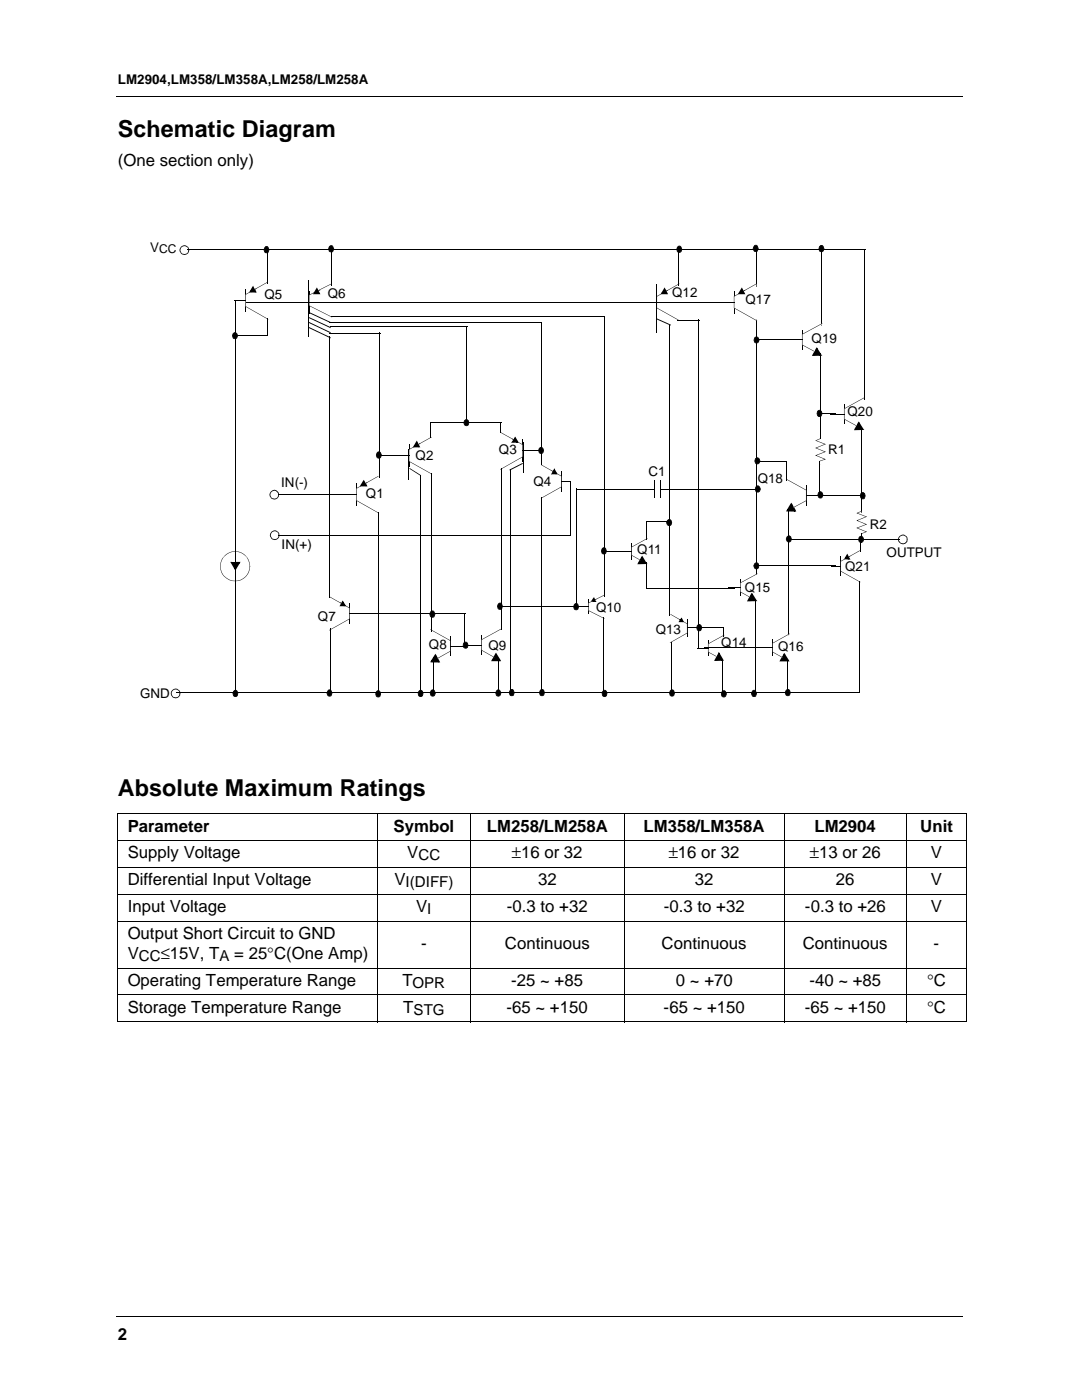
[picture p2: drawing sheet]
<svg xmlns="http://www.w3.org/2000/svg" width="216mm" height="279mm" viewBox="0 0 216 279" stroke-linecap="round" stroke-linejoin="round" font-family="sans-serif">
<path d="M192.1 19.3l.1 .1zM192.1 262.7l.1 .1z" fill="#000"/>
<path d="M23.1 19.3h169M23.1 262.8h169" fill="none" stroke="#000" stroke-width=".2"/>
<path d="M11.4 51.3h8.4v168.9h-8.4z" fill="#fff"/>
<g fill="none" stroke="#000" stroke-width=".2">
<path d="M131.1 58.1v4.4M23.4 162.3h169.6M23.4 167.7h169.6M23.4 173.1h169.6M23.4 178.4h169.6M23.5 162.4v41.4M75.3 162.3v41.7M93.9 162.3v41.7M124.5 162.3v41.7M156.5 162.3v41.7M180.8 162.3v41.7M192.9 162.4v41.4"/>
<path d="M23.4 183.8h169.6M23.4 193.2h169.6M23.4 198.5h169.6M23.4 203.9h169.6"/>
</g>
<path d="M131.1 59.1l4.4-2.5 .1 7.4-4.5-2.5z" fill-rule="evenodd" fill="#fff"/>
<path d="M131 59.1l.1 2.4zM132.5 57.8l.3-.1 .2 .3-.3 .2zM132.6 57.4l.2 .4-.5 .8-.3-.2h1.1v.3l-.4-.5 .3-.2 .3 .7h-1.5zM132.9 58l.1 .1zM133 58h.3zM133.2 57.9l.1 .1zM135.4 50l.2 .1zM135.5 56.6l.1 .1zM131 59.1l4.5-2.5zM131.1 61.4l4.5 2.7zM157.7 100.8l.4-.2 .4 .6-.4 .2zM157.9 100.3l.1 .5-.7 1.2-.3-.2h1.6v.3l-.5-.7 .4-.2 .4 .9h-2.1z" fill="#000"/>
<path d="M135.5 50.1v6.9M128.9 60.3h2.2M160.9 96.9v3.9" fill="none" stroke="#000" stroke-width=".2"/>
<g fill="#000">
<path d="M132.6 57.7l.5 .8h-.9z" fill-rule="evenodd"/>
<path d="M157.9 100.7l.7 1.2h-1.4z" fill-rule="evenodd"/>
</g>
<path d="M156.9 95.6l4 2.2v2.1l-2.5 1.3z" fill-rule="evenodd" fill="#fff"/>
<path d="M156.9 95.6l4 2.3zM160.9 98.8l1.9 .1zM162.8 98.8l.8 .1zM158.4 101.2l.1 .1zM158.4 101.2l2.5-1.3z" fill="#000"/>
<path d="M160.9 97.8v2.1" fill="none" stroke="#000" stroke-width=".2"/>
<circle cx="46.9" cy="113" r="2.95" fill="#fff"/>
<path d="M44.8 110.9a2.91 2.91 0 0 1 3.3-.7 2.91 2.91 0 0 1 1.7 2.8l-.4-1.6a2.99 2.99 0 0 0-3.1-1.2h.1a2.97 2.97 0 0 0-2.3 2.2 3 3 0 0 0 .8 2.7l1.4 .8a2.92 2.92 0 0 0 2.7-.8h-.1a3.7 3.7 0 0 0 1-2.1 2.99 2.99 0 0 1-4.1 2.8 2.99 2.99 0 0 1-1-4.9z" fill="#000"/>
<path d="M162.8 87.9l1.8 .7-1.8 .8 1.8 .8-1.8 .7 1.8 .8-.9 .3v-4.5z" fill-rule="evenodd" fill="#fff"/>
<path d="M37.4 49.7l.1 .2zM162.8 87.9l.9-.3zM163.6 92l.1 .8zM163.6 86.7l.1 .8zM163.6 91.9l.1 .1zM162.7 89.4l2.1-.8-2 .8 2 .8-2 .7 2 .8-1.1 .3 1-.4-2.1-.7 2.1-.8zM163.7 87.5v.1zM163.6 92.7l.1 .1zM163.6 87.5h.1zM163.6 86.7l.1 .1zM162.7 87.9l2 .7z" fill="#000"/>
<path d="M37.5 49.8h135.3M71.1 96.5v4.4M127.3 97.7h3.4M130.7 96v3.4M131.8 97.7h3.4M131.8 96v3.4" fill="none" stroke="#000" stroke-width=".2"/>
<path d="M71.1 97.5l4.4-2.5 .1 7.4-4.5-2.5z" fill-rule="evenodd" fill="#fff"/>
<path d="M71 97.5l.1 2.4zM71.1 99.8l4.5 2.6zM72.5 96.2l.2-.2 .3 .4-.3 .2zM72.6 95.8l.1 .4-.4 .8-.3-.2 1.1-.1v.4l-.4-.5 .3-.2 .3 .7h-1.5zM72.9 96.4l.1 .1zM73 96.4h.3zM73.2 96.3l.1 .1zM75.5 95l.1 .1zM71 97.5l4.5-2.5z" fill="#000"/>
<path d="M68.9 98.7h2.2M69.8 120.5v3.9" fill="none" stroke="#000" stroke-width=".2"/>
<path d="M72.6 96.1l.5 .8h-1z" fill-rule="evenodd" fill="#000"/>
<path d="M65.8 119.1l4 2.3v2.1l-4.1 2.3z" fill-rule="evenodd" fill="#fff"/>
<path d="M65.8 119.1l4 2.3zM65.7 125.7v.1zM68.1 120.4l.2 .2-.1 .3-.3-.2zM68.4 119.8l.7 1.2h-1.4l.3-.3h.8v.3l-.2-.1-.4-.6 .3-.2-.2 .5-.2-.2zM67.9 120.2l.2 .2zM69.8 122.4l2 .1zM65.7 125.7l4.1-2.3z" fill="#000"/>
<path d="M48.9 57.8v4.4M69.8 121.4v2.1" fill="none" stroke="#000" stroke-width=".2"/>
<path d="M68.4 120.1l.4 .7h-.8z" fill-rule="evenodd" fill="#000"/>
<path d="M48.9 58.8l4.5-2.5 .1 7.4-4.6-2.6z" fill-rule="evenodd" fill="#fff"/>
<path d="M48.9 58.8v2.4zM50.4 57.5l.2-.2 .2 .4-.2 .2zM50.5 57l.1 .5-.4 .8-.3-.2 1.1-.1v.4l-.4-.5 .2-.2 .4 .7h-1.5zM50.8 57.7l.1 .1zM50.9 57.7h.2zM51.1 57.6l.1 .1zM53.3 49.7l.1 .1zM53.4 56.3h.1zM48.9 58.8l4.5-2.5zM49 61.1l4.5 2.7z" fill="#000"/>
<path d="M46.7 60h2.2M53.3 49.8v6.8M61.7 58.1v4.4" fill="none" stroke="#000" stroke-width=".2"/>
<path d="M50.5 57.4l.5 .8h-1z" fill-rule="evenodd" fill="#000"/>
<path d="M61.7 58.9l4.4-2.3 .1 6.7-4.5-2.3z" fill-rule="evenodd" fill="#fff"/>
<g fill="#000">
<path d="M61.6 58.9l.1 2.1zM63.1 57.8l.3-.1 .2 .3-.3 .2zM63.2 57.4l.2 .4-.5 .8-.3-.2h1.1v.3l-.4-.5 .3-.2 .3 .7h-1.5zM63.6 58l.1 .1zM63.6 58h.3zM63.8 57.9l.1 .1zM66 50l.2 .1zM66.1 56.6l.1 .1zM61.6 58.9l4.6-2.2zM150.8 50l.2 .1zM163.9 50l.1 .1zM172.5 49.7l.2 .1z"/>
<path d="M49.2 60.3l.1 .2zM61.7 61l4.5 2.3zM151 63.8l.1 .1zM158.6 67.7l.1 .2zM127.6 111.7l.4 .2-.4 .6-.3-.1zM128.1 110.9l1.1 1.7h-2l.3-.3 1.4-.1v.4l-.2-.1-.7-1.2 .3-.2v.2l-.3 .6-.4-.2z"/>
</g>
<path d="M66.1 50.1v6.9M150.9 50.1v7.1M164 50.1v14.8M172.6 49.8v30M49.3 60.4h96.8M59.5 60.3h2.2M151 67.8h7.6M151 63.9v50.9M126 108.5v3" fill="none" stroke="#000" stroke-width=".2"/>
<g fill="#000">
<path d="M63.2 57.7l.5 .8h-.9z" fill-rule="evenodd"/>
<path d="M128.1 111.2l.8 1.2h-1.4z" fill-rule="evenodd"/>
</g>
<path d="M126 109.2l3.2-1.8-1.6 4.3-1.6-.9z" fill-rule="evenodd" fill="#fff"/>
<path d="M170.9 85l.3 .1-.3 .7-.4-.2zM171.4 84.1l1.1 1.7-2.1 .1 .3-.4h1.4v.3h-.1l-.8-1.3 .3-.2-.3 .8-.3-.1zM123.8 110l.7 .1zM124.5 110l1.5 .1zM126 109.1v1.7zM126 109.1l3.2-1.7zM126 110.8l1.6 1zM129.2 107.4v.1z" fill="#000"/>
<path d="M168.4 80.7v3.8" fill="none" stroke="#000" stroke-width=".2"/>
<path d="M171.4 84.4l.7 1.2-1.4 .1z" fill-rule="evenodd" fill="#000"/>
<path d="M168.4 81.6l4-2.2-1.5 5.6-2.5-1.3z" fill-rule="evenodd" fill="#fff"/>
<path d="M162.5 70.1l.3 .2-.3 .7-.4-.2zM163 69.3l1.1 1.7h-2.1l.3-.3h1.4v.3h-.1l-.8-1.3 .3-.2-.3 .8-.3-.2zM172.4 79.3l.1 .1zM165.7 82.6l.8 .1zM166.5 82.6l1.9 .1zM168.4 81.6l.1 2.1zM168.4 81.5l4-2.2zM168.4 83.7l2.5 1.3z" fill="#000"/>
<path d="M160.1 65.9v3.8" fill="none" stroke="#000" stroke-width=".2"/>
<path d="M163 69.6l.7 1.2-1.4 .1z" fill-rule="evenodd" fill="#000"/>
<path d="M160.1 66.7l3.9-2.1-1.5 5.5-2.4-1.3z" fill-rule="evenodd" fill="#fff"/>
<path d="M157.4 67.8l.8 .1zM158.1 67.8l2 .1zM160 66.7l.1 2.1zM160.1 66.7l3.9-2.2zM160 68.8l2.5 1.4zM163.6 70.6l.2 .1zM164 64.5l.1 .1zM166.7 82.5l.1 .1zM171.9 85.6l.2 .1z" fill="#000"/>
<path d="M163.7 70.7v16.4M163.6 82.5h3.1M172 85.7v16.7" fill="none" stroke="#000" stroke-width=".2"/>
<path d="M171 102.4l1.8 .7-1.8 .8 1.8 .7-1.8 .8 1.8 .7-.9 .4v-4.5z" fill-rule="evenodd" fill="#fff"/>
<g fill="#000">
<path d="M61.6 56h.1zM130.9 56.8l.2 .1zM46.9 60l.2 .1zM61.6 62.2v.2zM61.7 62.3l4.3 2-.1 .1-4.3-2zM61.6 63.2v.3zM61.7 63.3l4.3 2-.1 .1-4.3-1.9zM61.6 64.2v.2zM61.7 64.3l4.3 2-.1 .2-4.3-2.1zM61.6 65.2v.2zM61.7 65.3l4.3 2-.1 .2-4.3-2.1zM65.6 67.1l.1 .1z"/>
<path d="M65.7 64.3v.2zM65.7 66.4v.1zM65.9 65.2l.1 .1zM66 64.3v.2zM66 65.3v.2zM66 66.3v.2zM66 67.3v.2zM66 63.2l.1 .1zM171 102.4l.9-.3zM171.8 106.5l.1 .7zM171.8 101.3l.1 .7zM171.8 106.5l.1 .1z"/>
<path d="M170.9 103.9l2.1-.8-2 .7 2 .8-2 .8 2 .7-1.1 .5 1-.5-2-.7 2-.8zM171.9 102l.1 .1zM171.8 107.2l.1 .1zM171.8 106.4l.1 .1zM171.8 102l.1 .1zM171.8 101.2l.1 .1zM170.9 102.4l2 .7zM86.8 130.9l.2-.2 .4 .6-.3 .2zM86.9 130.5l.1 .4-.7 1.2-.3-.2h1.6v.3l-.5-.7 .3-.2 .4 .9h-1.9z"/>
</g>
<path d="M61.6 56v11.2M131 56.9v9.6M47 60.1v78.2M47 67h6.4M53.4 63.6v3.5M65.7 67.2v52.1M65.7 64.4h42.3M65.7 66.5h10.3M66 65.2h27.3M66.1 63.2h54.6M89.8 127v3.9" fill="none" stroke="#000" stroke-width=".2"/>
<path d="M86.9 130.8l.7 1.2h-1.5z" fill-rule="evenodd" fill="#000"/>
<path d="M85.9 125.6l3.9 2.2v2.2l-2.4 1.3z" fill-rule="evenodd" fill="#fff"/>
<path d="M75.7 66.3l.2 .1zM93 65.3l.1 .1zM87.4 131.3l.1 .1zM87.4 131.3l2.5-1.3zM85.9 125.6l3.9 2.3zM89.8 128.9l2 .1zM91.7 128.9l.8 .1z" fill="#000"/>
<path d="M75.8 66.4v29M93 65.4v19M104.3 87.8v4.4M89.8 127.8v2.2" fill="none" stroke="#000" stroke-width=".2"/>
<path d="M99.9 86.3l4.4 2.5v2.3l-4.5 2.6z" fill-rule="evenodd" fill="#fff"/>
<path d="M99.8 93.6l.1 .1zM99.9 86.3l4.5 2.5zM102.4 87.7l.3 .2-.3 .4-.2-.2zM102.2 87.5l.2 .3zM102.8 87.1l.7 1.2-1.5 .1 .3-.4h1v.3h-.2l-.5-.8 .3-.2-.2 .6-.3-.2zM99.8 93.6l4.5-2.5z" fill="#000"/>
<path d="M81.6 88.7v4.4M104.3 88.8v2.4M104.3 90h2.3" fill="none" stroke="#000" stroke-width=".2"/>
<path d="M102.8 87.4l.5 .8h-1z" fill-rule="evenodd" fill="#000"/>
<path d="M81.6 89.7l4.5-2.5v7.4l-4.5-2.5z" fill-rule="evenodd" fill="#fff"/>
<path d="M81.6 89.7v2.4zM81.7 92l4.4 2.7zM83.1 88.4l.2-.2 .2 .4-.2 .2zM83.2 87.9l.1 .5-.5 .8-.3-.2 1.1-.1v.4l-.3-.5 .2-.2 .4 .7h-1.5zM83.5 88.6l.1 .1zM83.6 88.6h.2zM83.8 88.5l.1 .1zM86.1 87.2v.1zM81.6 89.7l4.5-2.5z" fill="#000"/>
<path d="M79.4 90.9h2.2M167.8 111.2v3.7" fill="none" stroke="#000" stroke-width=".2"/>
<path d="M83.2 88.3l.4 .8h-.9z" fill-rule="evenodd" fill="#000"/>
<path d="M167.8 112l3.7-2.1 .1 6.3-3.8-2.2z" fill-rule="evenodd" fill="#fff"/>
<g fill="#000">
<path d="M69.6 98.5l.1 .2zM163.5 92.7l.2 .1zM75.4 102.3l.1 .1zM149.5 119.1l.4 .2-.4 .6-.3-.1zM150 118.3l1.1 1.7h-2l.3-.3 1.4-.1v.4l-.2-.1-.7-1.2 .3-.2-.3 .8-.4-.2zM157.2 101.7l.2 .1zM165.9 113l1.9 .1zM167.7 112l.1 2zM167.8 114l3.8 2.2zM169 111l.2-.2 .2 .3-.3 .2zM169.1 110.5l.1 .5-.3 .5-.3-.2h.8v.4l-.3-.4 .3-.2 .3 .6-1.3-.1zM169.4 111l.1 .1z"/>
<path d="M169.4 111h.2zM169.6 111h.1zM171.4 116l.2 .1zM171.5 109.9h.1zM167.7 112l3.8-2.1zM171.6 107.3l.1 .1z"/>
</g>
<g fill="#000">
<path d="M150 118.6l.8 1.2h-1.4z" fill-rule="evenodd"/>
<path d="M169.1 110.9l.3 .6h-.7z" fill-rule="evenodd"/>
</g>
<path d="M55.5 98.6h14.1M151 92h5.9M156.9 91.9v4M163.6 92.8v6.3M163.7 98.8h8.4M75.4 102.4v36.2M147.7 115.6v3.3M157.3 101.8v25M171.5 116.1v22.2M171.7 107.4v2.6" fill="none" stroke="#000" stroke-width=".2"/>
<path d="M147.7 116.3l3.4-1.8-1.6 4.6-1.8-1z" fill-rule="evenodd" fill="#fff"/>
<path d="M145.4 117.2l.7 .1zM146 117.2l1.7 .1zM147.7 116.3v1.8zM147.7 116.3l3.4-1.8zM147.7 118.1l1.8 1.1zM151.1 114.5l.1 .1zM156 131.1l.3 .2-.3 .6-.3-.2zM156.5 130.3l1 1.7h-2l.3-.3h1.5v.3h-.2l-.8-1.3 .3-.2-.3 .8-.3-.2z" fill="#000"/>
<path d="M154.2 127.6v3.3" fill="none" stroke="#000" stroke-width=".2"/>
<path d="M156.5 130.6l.8 1.2h-1.5z" fill-rule="evenodd" fill="#000"/>
<path d="M154.2 128.4l3.3-1.9-1.5 4.6-1.8-1z" fill-rule="evenodd" fill="#fff"/>
<path d="M107.9 64.3h.2zM150.6 119.6l.1 .1zM157.3 107.5l.1 .2zM166.8 112.8v.2zM151.8 129.2l.8 .1zM152.5 129.2l1.7 .1zM154.1 128.4l.1 1.7zM154.2 128.3l3.3-1.9zM154.1 130.1l1.9 1.1zM157.5 126.4l.1 .1z" fill="#000"/>
<path d="M108 64.3v28.5M112 94.1v4M150.7 119.7v18.6M150.9 112.9h15.9M157.4 107.6h22.2" fill="none" stroke="#000" stroke-width=".2"/>
<path d="M108 92.8l4 2.2v2.2l-4.1 2.2z" fill-rule="evenodd" fill="#fff"/>
<g fill="#000">
<path d="M81.5 89.6l.2 .1zM81.7 93.4v.2zM81.8 93.4l2.2 1.4-.1 .2-2.2-1.4zM83.9 94.8l.2 .1zM84 94.8l-.1 .2zM86 94.4l.1 .1zM99.9 93.5l.2 .1zM101.6 93.7l.2 .2zM101.8 93.6l.2 .1zM104.2 92.4l.2 .1zM101.7 93.7l2.5-1.3 .1 .2-2.5 1.3zM104.4 88.3l.1 .1z"/>
<path d="M107.9 99.4l.1 .1zM108.1 92.8l4 2.2zM110.3 94.1l.3 .1-.2 .4-.3-.2zM110.1 93.9l.2 .2zM110.6 93.4l.7 1.3h-1.4l.3-.4h.8v.4l-.2-.1-.4-.7 .3-.2-.1 .5-.3-.1zM112 96.1h2zM107.9 99.4l4.1-2.3z"/>
</g>
<path d="M81.6 89.7v6.1M84 94.9v43.5M86.1 94.5v31.6M100 93.6v32.1M101.9 93.7v44.9M104.4 88.4v5.8M112 95v2.2M117.4 119.7v2.8" fill="none" stroke="#000" stroke-width=".2"/>
<path d="M110.6 93.8l.4 .7h-.8z" fill-rule="evenodd" fill="#000"/>
<path d="M117.4 120.4l3.1-1.6 .1 4.6-3.2-1.6z" fill-rule="evenodd" fill="#fff"/>
<path d="M118.3 119.6l.4-.1v.2l-.3 .1zM118.5 119.2l.2 .3-.3 .5-.3-.2h.6v.3l-.3-.3 .3-.2 .3 .5-1.1-.1zM118.7 119.6l.1 .1zM118.7 119.6h.3zM118.9 119.5l.1 .1zM120.5 118.7l.1 .1zM117.3 120.4l3.3-1.6zM98.5 131.1l.3 .2-.3 .6-.4-.2zM99 130.3l1 1.7h-2l.3-.4h1.4v.4l-.1-.1-.8-1.2 .3-.2-.3 .8-.3-.2zM115.8 121l1.6 .1zM117.3 120.4l.1 1.5zM117.4 121.8l3.2 1.7z" fill="#000"/>
<g fill="#000">
<path d="M118.5 119.5l.2 .5-.5-.1z" fill-rule="evenodd"/>
<path d="M99 130.6l.7 1.2h-1.4z" fill-rule="evenodd"/>
</g>
<path d="M96.1 126.8v3.8" fill="none" stroke="#000" stroke-width=".2"/>
<path d="M96.1 127.7l3.9-2.2-1.5 5.6-2.4-1.3z" fill-rule="evenodd" fill="#fff"/>
<g fill="#000">
<path d="M120.5 63.2l.1 .1zM131 63.5v.2zM131.1 63.5l2.7 1.3-.1 .1-2.7-1.2zM133.4 64.9l.2 .1zM133.8 64.8v.2zM135.2 63.8l.1 .2zM80.7 90.9l.1 .2zM105 89.9l.1 .1zM114.9 97.5l.1 .1zM128.1 97.6v.2zM134.9 97.6l.1 .2zM55.5 106.8v.1z"/>
<path d="M93.3 128.7l.8 .1zM94.1 128.7l2 .1zM96.1 127.6v2.2zM96.1 127.6l3.9-2.1zM96 129.8l2.5 1.3zM100 125.5l.1 .1zM120.4 123.2l.1 .1zM143 131l.3 .2-.3 .6-.4-.1zM143.4 130.1l1 1.8h-1.9l.3-.3 1.4-.1v.4l-.2-.1-.7-1.2 .3-.2-.3 .8-.3-.2z"/>
</g>
<path d="M120.6 63.3v55.7M133.5 65v39.6M135.3 63.9h4.2M75.6 91h5.1M105.1 90h3.1M113.9 96.1v10.8M114.9 97.7h13.2M114.9 97.6v23.5M135 97.7h16.4M55.5 106.8h58.4M120.4 123.3v15M141.3 127.8v3.1" fill="none" stroke="#000" stroke-width=".2"/>
<path d="M143.5 130.5l.7 1.2h-1.4z" fill-rule="evenodd" fill="#000"/>
<path d="M141.3 128.5l3.2-1.8-1.5 4.3-1.7-.9z" fill-rule="evenodd" fill="#fff"/>
<g fill="#000">
<path d="M36.1 49.2a.96 .96 0 0 1 1.1-.2 .96 .96 0 0 1 .6 .9l-.2 .1-.2-.7-.6-.2-.6 .3-.2 .6 .2 .5 .6 .2 .6-.2 .2-.6 .2 .1a.97 .97 0 0 1-1.4 .8 .97 .97 0 0 1-.3-1.6zM37.6 49.9l.2 .1zM52.9 49.2l.5-.1 .4 .7-.2 .1-.3-.6h-.3l-.3 .5 .2 .5 .4 .1 .3-.6 .2 .1-.2 .4a.53 .53 0 0 1-.9 0l-.1-.5zM53.6 49.8l.2 .1zM65.6 49.2l.3-.2h.5l.3 .7h-.2l-.2-.6h-.2l-.3 .2-.1 .4 .2 .5h.4l.2-.5h.2l-.2 .5a.57 .57 0 0 1-.9 0l-.1-.5zM66.5 49.7h.2zM135.1 49.3l.5-.3 .4 .3 .1 .4-.1 .1-.2-.4-.2-.2-.3 .2-.2 .4 .3 .5 .4-.1 .2-.5 .1 .1-.1 .4a.57 .57 0 0 1-.9 0l-.1-.4zM136 49.7l.1 .1zM150.5 48.9h.5l.4 .7h-.2l-.2-.6h-.3l-.3 .6 .1 .4 .5 .1 .2-.5h.2l-.2 .5a.53 .53 0 0 1-.8 0l-.2-.5zM151.2 49.6h.2zM163.7 48.9h.4l.4 .7-.2 .1-.2-.6h-.4l-.2 .5 .1 .4 .4 .2 .3-.6 .2 .1-.2 .4a.57 .57 0 0 1-.9 0l-.1-.5zM164.3 49.6l.2 .1z"/>
<path d="M46.4 66.5a.52 .52 0 0 1 .9 0l.2 .5h-.2l-.1-.4-.3-.1-.3 .1-.1 .4 .2 .5h.3l.3-.5h.2l-.2 .5a.57 .57 0 0 1-.9 0l-.1-.5zM47.3 67h.2zM139.4 63.8l.1 .1zM150.5 67.4a.52 .52 0 0 1 .9 0l.2 .5h-.2l-.1-.4-.3-.2-.4 .2-.1 .4 .3 .5h.3l.3-.5h.2l-.2 .4a.57 .57 0 0 1-.9 0l-.1-.4zM151.4 67.9h.2zM54.1 98.1a.91 .91 0 0 1 1-.3 .91 .91 0 0 1 .6 .9h-.2v-.3l-.4-.4-.4-.1-.6 .3-.2 .6 .2 .5 .7 .2 .5-.2 .2-.6h.2a.94 .94 0 0 1-1.3 .9 .94 .94 0 0 1-.3-1.5zM55.5 98.7h.2zM75.4 90.1h.4l.4 .7h-.2l-.2-.5h-.4l-.2 .5 .1 .4 .4 .2 .3-.6h.2l-.2 .5a.57 .57 0 0 1-.9 0 .88 .88 0 0 1 .3-1.2zM76 90.8h.2zM92.7 83.9a.5 .5 0 0 1 .8 0l.1 .4-.1 .1-.1-.4-.4-.2-.2 .2-.2 .4 .3 .5 .4-.1 .2-.5 .1 .1-.1 .4a.57 .57 0 0 1-.9 0l-.1-.5zM93.5 84.3l.1 .1zM107.9 99.2l.2 .1z"/>
<path d="M107.5 89.5a.52 .52 0 0 1 .9 0l.1 .4h-.1l-.1-.4-.3-.1-.3 .1-.1 .4 .2 .5 .4-.1 .2-.4h.1l-.1 .5a.57 .57 0 0 1-.9 0l-.1-.5zM108.4 89.9h.1zM150.7 91.5a.52 .52 0 0 1 .9 0l.1 .5h-.1l-.2-.4-.3-.2-.3 .2-.1 .4 .3 .5h.3l.3-.5h.1l-.1 .5a.57 .57 0 0 1-.9 0l-.2-.5zM151.6 92h.1zM150.7 97.2a.48 .48 0 0 1 .5-.3 .48 .48 0 0 1 .4 .3l.2 .4h-.2l-.1-.4-.3-.2-.3 .2-.1 .4 .2 .5 .5-.1 .1-.4h.2l-.2 .5a.57 .57 0 0 1-.9 0l-.1-.5zM151.6 97.6h.2zM163.1 82a.52 .52 0 0 1 .9 0l.1 .5h-.1l-.2-.4-.3-.1-.3 .1-.1 .4 .3 .6h.3l.3-.6h.1l-.1 .5a.51 .51 0 0 1-.9 0l-.2-.5zM164 82.5h.1zM163.2 98.3a.52 .52 0 0 1 .9 0l.2 .5h-.2l-.1-.4-.3-.2-.3 .2-.1 .4 .3 .5h.2l.3-.5h.2l-.2 .4a.51 .51 0 0 1-.9 0l-.1-.4zM164.1 98.8h.2zM171.7 98.5a.52 .52 0 0 1 .9 0l.1 .4-.1 .1-.1-.4-.3-.2-.4 .2-.1 .4 .3 .5h.3l.3-.6 .1 .1-.1 .4a.51 .51 0 0 1-.9 0l-.1-.4zM172.6 98.9l.1 .1z"/>
<path d="M46.3 112.1h.7v.4h-.7zM46.9 110.3l.1 1.8zM45.9 112.1l.5 .1 .7 1.3-.3 .1 .7-1.4 .3 .2-.8 .1v-.4h1l-1.1 1.7zM54.1 106.1a.93 .93 0 0 1 1.1-.2 .93 .93 0 0 1 .6 .9h-.2l-.2-.6-.6-.2-.6 .3-.2 .5 .2 .6 .7 .2 .5-.2 .2-.6h.2a.95 .95 0 0 1-1.4 .9 .95 .95 0 0 1-.3-1.6zM55.6 106.8h.2zM120.1 109.5l.4-.3 .4 .3 .2 .4-.2 .1-.1-.4-.3-.2-.3 .2-.1 .4 .3 .5 .4-.1 .1-.5 .2 .1-.2 .4a.57 .57 0 0 1-.8 0l-.2-.4zM120.9 109.9l.2 .1zM124.6 110.1l.1 .1zM133.1 103.8a.52 .52 0 0 1 .9 0l.1 .5-.2 .1v-.5l-.4-.1-.3 .1-.1 .5 .3 .4h.3l.2-.5 .2 .1-.1 .4a.57 .57 0 0 1-.9 0l-.2-.4zM133.9 104.3l.2 .1zM150.5 112.5a.52 .52 0 0 1 .9 0l.1 .4h-.2v-.3l-.4-.2-.3 .2-.1 .3 .3 .6 .4-.1 .1-.5h.2l-.1 .5a.57 .57 0 0 1-.9 0l-.2-.5zM151.3 112.9h.2z"/>
<path d="M157 107.1a.52 .52 0 0 1 .9 0l.1 .5h-.2l-.2-.5-.5 .1-.1 .4 .3 .5h.3l.2-.5h.2l-.1 .4-.5 .3-.4-.3-.2-.4zM157.8 107.6h.2zM171.4 107.2a.52 .52 0 0 1 .9 0l.1 .5h-.1l-.2-.4-.3-.2-.3 .2-.1 .4 .1 .3 .4 .2 .2-.2 .2-.3h.1l-.1 .4a.52 .52 0 0 1-.9 0l-.2-.4zM172.3 107.7h.1zM179.5 107a.93 .93 0 0 1 1-.2 .93 .93 0 0 1 .6 .9h-.2l-.2-.6-.5-.3-.6 .3-.2 .6 .2 .5 .6 .3 .5-.3 .2-.3v-.2h.2a.95 .95 0 0 1-1.3 .8 .95 .95 0 0 1-.3-1.5zM180.9 107.7h.2zM34.4 137.7a.93 .93 0 0 1 1-.2 .93 .93 0 0 1 .6 .9h-.2l-.2-.6-.5-.2-.6 .2-.3 .6 .3 .6 .6 .2 .5-.2 .2-.6h.2a.95 .95 0 0 1-1.3 .9 .95 .95 0 0 1-.3-1.6zM35.8 138.4h.2zM46.5 138l.5-.3 .4 .2 .1 .5h-.1l-.1-.4-.3-.2-.3 .2-.1 .4 .2 .5h.4l.2-.5h.1l-.1 .5a.57 .57 0 0 1-.9 0l-.1-.5zM47.4 138.4h.1zM65.5 137.6h.5l.3 .7h-.1l-.3-.5h-.3l-.3 .5 .2 .5 .4 .1 .3-.6h.1l-.1 .5a.53 .53 0 0 1-.9 0l-.1-.5zM66.2 138.3h.1z"/>
<path d="M75.3 137.8h.4l.3 .7h-.1l-.3-.5h-.3l-.2 .5v.4l.5 .1 .2-.1 .1-.4h.1l-.1 .5a.57 .57 0 0 1-.9 0 .88 .88 0 0 1 .3-1.2zM75.9 138.5h.1zM83.5 138l.4-.3 .5 .2 .1 .5h-.2l-.1-.4-.3-.2-.2 .2-.2 .4 .3 .5h.4l.1-.5h.2l-.1 .5a.57 .57 0 0 1-.9 0l-.1-.5zM84.3 138.4h.2zM85.8 122.1l.3-.2h.5l.3 .7h-.2l-.2-.6h-.2l-.3 .2-.1 .4 .2 .5h.3l.3-.5h.2l-.2 .5a.57 .57 0 0 1-.9 0l-.1-.5zM86.7 122.6h.2zM86.1 137.6h.5l.4 .7h-.2l-.3-.5h-.3l-.3 .5 .1 .4 .5 .2 .3-.6h.2l-.2 .5a.57 .57 0 0 1-.9 0 .88 .88 0 0 1 .2-1.2zM86.8 138.3h.2zM92.5 128.3a.52 .52 0 0 1 .8 0l.2 .4-.2 .1-.1-.4-.3-.2-.3 .2-.1 .4 .3 .5 .4-.1 .1-.5 .2 .1-.2 .4a.57 .57 0 0 1-.8 0l-.2-.4zM93.3 128.7l.2 .1zM99 137.9l.4-.3 .5 .2 .1 .5h-.1l-.2-.3-.3-.2-.3 .1-.1 .4 .3 .6h.3l.3-.6h.1l-.1 .5a.57 .57 0 0 1-.9 0l-.2-.5zM99.9 138.3h.1z"/>
<path d="M99.3 120.6l.5-.3 .4 .2 .1 .5h-.1l-.1-.3-.3-.3-.3 .2-.1 .4 .2 .5h.4l.2-.5h.1l-.1 .5a.57 .57 0 0 1-.9 0l-.1-.5zM100.2 121h.1zM101.9 137.6l.5-.1 .3 .7-.2 .1-.2-.6h-.3l-.3 .5 .2 .5 .4 .1 .2-.6 .2 .1-.2 .4a.53 .53 0 0 1-.8 0l-.2-.5zM102.5 138.2l.2 .1zM107.7 137.8l.4-.3 .5 .3 .1 .4-.2 .1v-.4l-.4-.2-.2 .1-.2 .5 .3 .5 .4-.1 .1-.5 .2 .1-.1 .4a.57 .57 0 0 1-.9 0l-.1-.4zM108.5 138.2l.2 .1zM114.5 120.7l.4-.3 .5 .2 .1 .5h-.1l-.1-.4-.4-.2-.2 .2-.1 .4 .2 .5 .4-.1 .2-.4h.1l-.1 .5a.57 .57 0 0 1-.9 0l-.1-.5zM115.4 121.1h.1zM120.2 138l.4-.3 .5 .2 .1 .5h-.2l-.1-.4-.3-.2-.2 .2-.2 .4 .3 .5h.4l.1-.5h.2l-.1 .5a.57 .57 0 0 1-.9 0l-.1-.5zM121 138.4h.2zM133.9 128.1l.1 .1zM133.6 137.9l.5-.3 .4 .2 .2 .5h-.2l-.1-.3-.3-.2-.3 .1-.1 .4 .2 .6 .5-.1 .1-.5h.2l-.2 .5a.57 .57 0 0 1-.9 0l-.1-.5z"/>
<path d="M134.5 138.3h.2zM139.1 129.3l.7 .1zM139.7 129.3l1.6 .1zM141.3 128.4v1.7zM141.3 128.4l3.2-1.7zM141.3 130.1l1.7 1zM144.1 131.5l.2 .1zM144.5 126.7l.1 .1zM144 138l.4-.2 .5 .2 .1 .5h-.1l-.2-.4-.3-.2-.3 .2-.1 .4 .3 .5 .4-.1 .2-.4h.1l-.1 .5a.57 .57 0 0 1-.9 0l-.2-.5zM144.9 138.5h.1zM150.2 137.7h.5l.3 .7h-.1l-.3-.6h-.3l-.3 .6 .2 .5h.4l.3-.5h.1l-.1 .5a.53 .53 0 0 1-.9 0l-.1-.5zM150.9 138.4h.1z"/>
<path d="M157.1 131.9l.2 .1zM156.8 137.8l.4-.3 .4 .3 .2 .4-.2 .1-.1-.4-.3-.2-.3 .1-.1 .5 .3 .5 .4-.1 .1-.5 .2 .1-.2 .4a.57 .57 0 0 1-.8 0l-.2-.4zM157.6 138.2l.2 .1zM171.5 138.2l.1 .1z"/>
</g>
<path d="M146.5 58.1v4.4M139.4 63.9v65.5M108 99.3v39M120.7 110.2h3.9M128.9 104.1h4.7M129 104.1v3.6M35.2 138.3h136.3M133.9 128.2v10.1M144.2 131.6v6.7M157.2 132v6.3" fill="none" stroke="#000" stroke-width=".2"/>
<g fill="#000">
<path d="M53 49.2h.4l.1 .2 .2 .4-.2 .5a.42 .42 0 0 1-.7 0l-.1-.5z" fill-rule="evenodd"/>
<path d="M65.7 49.2a.41 .41 0 0 1 .7 0l.2 .5-.2 .4a.47 .47 0 0 1-.7 0l-.1-.4z" fill-rule="evenodd"/>
<path d="M135.2 49.3a.41 .41 0 0 1 .7 0l.2 .4-.2 .5a.47 .47 0 0 1-.7 0l-.2-.5z" fill-rule="evenodd"/>
<path d="M150.6 49h.4l.1 .1 .2 .5-.2 .4a.42 .42 0 0 1-.6 0l-.2-.4z" fill-rule="evenodd"/>
<path d="M163.5 49.2a.41 .41 0 0 1 .8 0l.1 .4-.1 .5a.47 .47 0 0 1-.8 0l-.1-.5z" fill-rule="evenodd"/>
<path d="M46.5 66.5a.47 .47 0 0 1 .7 0l.2 .5-.2 .4a.47 .47 0 0 1-.7 0l-.1-.4z" fill-rule="evenodd"/>
<path d="M150.6 67.4a.47 .47 0 0 1 .7 0l.2 .5-.2 .4a.47 .47 0 0 1-.7 0l-.1-.4z" fill-rule="evenodd"/>
<path d="M75.4 90.2h.4l.1 .2 .2 .4-.2 .5a.47 .47 0 0 1-.7 0l-.1-.5z" fill-rule="evenodd"/>
<path d="M92.7 83.9a.47 .47 0 0 1 .7 0l.2 .4-.2 .5a.47 .47 0 0 1-.7 0l-.2-.5z" fill-rule="evenodd"/>
<path d="M107.6 89.5a.47 .47 0 0 1 .7 0l.2 .4-.2 .4a.47 .47 0 0 1-.7 0l-.1-.4z" fill-rule="evenodd"/>
<path d="M150.7 91.5a.47 .47 0 0 1 .8 0l.1 .5-.1 .4a.47 .47 0 0 1-.8 0l-.1-.4z" fill-rule="evenodd"/>
<path d="M150.8 97.2a.41 .41 0 0 1 .8 0l.1 .4-.1 .4a.47 .47 0 0 1-.8 0l-.1-.4z" fill-rule="evenodd"/>
<path d="M163.2 82a.47 .47 0 0 1 .7 0l.1 .5-.1 .4a.41 .41 0 0 1-.7 0l-.2-.4z" fill-rule="evenodd"/>
<path d="M163.3 98.3a.47 .47 0 0 1 .7 0l.2 .5-.2 .4a.41 .41 0 0 1-.7 0l-.1-.4z" fill-rule="evenodd"/>
<path d="M171.8 98.5a.47 .47 0 0 1 .7 0l.1 .4-.1 .5a.41 .41 0 0 1-.7 0l-.1-.5z" fill-rule="evenodd"/>
<path d="M46.3 112.3h1.4l-.7 1.2z" fill-rule="evenodd"/>
<path d="M120.1 109.5a.41 .41 0 0 1 .8 0l.1 .4-.1 .5a.47 .47 0 0 1-.8 0l-.1-.5z" fill-rule="evenodd"/>
<path d="M133.2 103.8a.47 .47 0 0 1 .7 0l.1 .5-.1 .4a.47 .47 0 0 1-.7 0l-.2-.4z" fill-rule="evenodd"/>
<path d="M150.6 112.5a.47 .47 0 0 1 .7 0l.1 .4-.1 .5a.47 .47 0 0 1-.7 0l-.2-.5z" fill-rule="evenodd"/>
<path d="M157.1 107.1a.47 .47 0 0 1 .7 0l.1 .5-.1 .4a.41 .41 0 0 1-.7 0l-.2-.4z" fill-rule="evenodd"/>
<path d="M171.4 107.2a.47 .47 0 0 1 .8 0l.1 .5-.1 .4a.41 .41 0 0 1-.8 0l-.1-.4z" fill-rule="evenodd"/>
<path d="M46.6 138a.41 .41 0 0 1 .7 0l.2 .4-.2 .5a.47 .47 0 0 1-.7 0l-.1-.5z" fill-rule="evenodd"/>
<path d="M65.5 137.7h.5l.1 .2 .2 .4-.2 .5a.42 .42 0 0 1-.7 0l-.2-.5z" fill-rule="evenodd"/>
<path d="M75.3 137.9h.3l.2 .1 .1 .5-.1 .4a.47 .47 0 0 1-.7 0l-.1-.4z" fill-rule="evenodd"/>
<path d="M83.6 138a.41 .41 0 0 1 .7 0l.1 .4-.1 .5a.47 .47 0 0 1-.7 0l-.2-.5z" fill-rule="evenodd"/>
<path d="M85.9 122.1a.41 .41 0 0 1 .7 0l.2 .5-.2 .4a.47 .47 0 0 1-.7 0l-.1-.4z" fill-rule="evenodd"/>
<path d="M86.1 137.7h.4l.2 .2 .2 .4-.2 .5a.47 .47 0 0 1-.7 0l-.1-.5z" fill-rule="evenodd"/>
<path d="M92.5 128.3a.47 .47 0 0 1 .8 0l.1 .4-.1 .5a.47 .47 0 0 1-.8 0l-.1-.5z" fill-rule="evenodd"/>
<path d="M99.1 137.9a.41 .41 0 0 1 .7 0l.1 .4-.1 .5a.47 .47 0 0 1-.7 0l-.2-.5z" fill-rule="evenodd"/>
<path d="M99.6 120.4h.3l.2 .2 .1 .4-.1 .5a.47 .47 0 0 1-.7 0l-.1-.5z" fill-rule="evenodd"/>
<path d="M101.9 137.6h.4l.1 .2 .2 .4-.2 .5a.42 .42 0 0 1-.6 0l-.2-.5z" fill-rule="evenodd"/>
<path d="M107.8 137.8a.41 .41 0 0 1 .7 0l.1 .4-.1 .5a.47 .47 0 0 1-.7 0l-.1-.5z" fill-rule="evenodd"/>
<path d="M114.6 120.7a.41 .41 0 0 1 .7 0l.1 .4-.1 .4a.47 .47 0 0 1-.7 0l-.1-.4z" fill-rule="evenodd"/>
<path d="M120.3 138a.41 .41 0 0 1 .7 0l.1 .4-.1 .5a.47 .47 0 0 1-.7 0l-.2-.5z" fill-rule="evenodd"/>
<path d="M133.7 137.9a.41 .41 0 0 1 .8 0l.1 .4-.1 .5a.47 .47 0 0 1-.8 0l-.1-.5z" fill-rule="evenodd"/>
<path d="M144.1 138a.41 .41 0 0 1 .7 0l.1 .5-.1 .4a.47 .47 0 0 1-.7 0l-.2-.4z" fill-rule="evenodd"/>
<path d="M150.2 137.8h.5l.1 .2 .2 .4-.2 .5a.42 .42 0 0 1-.7 0l-.2-.5z" fill-rule="evenodd"/>
<path d="M157 137.6h.4l.2 .2 .1 .4-.1 .5a.47 .47 0 0 1-.8 0l-.1-.5z" fill-rule="evenodd"/>
</g>
<path d="M146.5 59.1l4.4-2.5 .1 7.4-4.5-2.5z" fill-rule="evenodd" fill="#fff"/>
<path d="M146.4 59.1l.1 2.4zM147.9 57.8l.3-.1 .2 .3-.3 .2zM148 57.4l.2 .4-.5 .8-.3-.2h1.1v.3l-.4-.5 .3-.2 .3 .7h-1.5zM148.4 58l.1 .1zM148.4 58h.3zM148.6 57.9l.1 .1zM150.9 56.6l.1 .1zM146.4 59.1l4.5-2.5zM146.5 61.4l4.5 2.7z" fill="#000"/>
<path d="M144.3 60.3h2.2M137.1 123.7v3.4" fill="none" stroke="#000" stroke-width=".2"/>
<path d="M148 57.7l.5 .8h-.9z" fill-rule="evenodd" fill="#000"/>
<path d="M133.8 122.6l3.3 1.9v1.8l-3.4 2z" fill-rule="evenodd" fill="#fff"/>
<g fill="#000">
<path d="M133.5 104.2l.2 .1zM65.8 125.3l.2 .1zM71 122.3v.1zM86.5 131.2l.2 .1zM92.7 122.4l.1 .1zM99.4 131.7h.2zM99.6 120.9l.1 .2zM133.6 128.2l.1 .1zM133.8 122.6l3.4 1.9zM135.7 123.7l.2 .2-.1 .2-.2-.2zM136 123.2l.5 1h-1.1l.3-.4h.5v.4l-.1-.1-.3-.4 .3-.3-.2 .5-.2-.2zM135.6 123.5l.1 .2z"/>
<path d="M137.1 125.1l.1 .1zM137.1 124.5l.1 1.9zM133.7 128.2l3.4-1.9zM139.1 124.8a.52 .52 0 0 1 .9 0l.1 .5h-.1l-.2-.4-.3-.2-.3 .2-.1 .4 .3 .5h.3l.3-.5h.1l-.1 .4a.51 .51 0 0 1-.9 0l-.2-.4zM140 125.3h.1zM140.5 129.1l.1 .2zM144.3 125.2h.1v2h-.1z"/>
</g>
<g fill="#000">
<path d="M136 123.5l.2 .5h-.5z" fill-rule="evenodd"/>
<path d="M139.1 124.8a.47 .47 0 0 1 .8 0l.1 .5-.1 .4a.41 .41 0 0 1-.8 0l-.1-.4z" fill-rule="evenodd"/>
</g>
<g fill="none" stroke="#000" stroke-width=".2">
<path d="M86 84.2v3.2M86 84.3h14M99.9 84.3v2.2M128.9 117.4h17.6M129 112.2v5.2M133.6 104.3v18.6M65.9 125.4v13.1M71 122.3h21.9M86.6 131.3v7.2M92.8 122.5v6.2M99.5 131.7v6.7M99.7 121h17.2"/>
<path d="M137.2 125.1l7.2 .1M140.6 129.2h13"/>
</g>
<g font-size="4.7">
<text x="23.5" y="27.3">Schematic Diagram</text>
<text x="23.5" y="158.8">Absolute Maximum Ratings</text>
</g>
<g font-size="3.3">
<text x="23.5" y="33.1">(One section only)</text>
<text x="25.5" y="165.9">Parameter</text>
<text x="78.5" y="165.9">Symbol</text>
<text x="97.1" y="165.9">LM258/LM258A</text>
<text x="128.4" y="165.9">LM358/LM358A</text>
<text x="162.5" y="165.9">LM2904</text>
<text x="183.6" y="165.9">Unit</text>
<text x="25.5" y="171.3">Supply Voltage</text>
<text x="81.3" y="171.3">VCC</text>
<text x="102.2" y="171.3">±16 or 32</text>
<text x="133.4" y="171.3">±16 or 32</text>
<text x="161.6" y="171.3">±13 or 26</text>
<text x="185.8" y="171.3">V</text>
<text x="25.5" y="176.7">Differential Input Voltage</text>
<text x="78.7" y="176.7">VI(DIFF)</text>
<text x="107.4" y="176.7">32</text>
<text x="138.6" y="176.7">32</text>
<text x="166.8" y="176.7">26</text>
<text x="185.8" y="176.7">V</text>
<text x="25.5" y="182">Input Voltage</text>
<text x="83.1" y="182">VI</text>
<text x="101.1" y="182">-0.3 to +32</text>
<text x="132.5" y="182">-0.3 to +32</text>
<text x="160.6" y="182">-0.3 to +26</text>
<text x="185.8" y="182">V</text>
<text x="25.5" y="187.4">Output Short Circuit to GND</text>
<text x="25.5" y="191.4">VCC≤15V, TA = 25°C(One Amp)</text>
<text x="84" y="189.4">-</text>
<text x="100.8" y="189.4">Continuous</text>
<text x="132" y="189.4">Continuous</text>
<text x="160.2" y="189.4">Continuous</text>
<text x="186.3" y="189.4">-</text>
<text x="25.5" y="196.8">Operating Temperature Range</text>
<text x="80.3" y="196.8">TOPR</text>
<text x="102" y="196.8">-25 ~ +85</text>
<text x="134.8" y="196.8">0 ~ +70</text>
<text x="161.5" y="196.8">-40 ~ +85</text>
<text x="185" y="196.8">°C</text>
<text x="25.5" y="202.1">Storage Temperature Range</text>
<text x="80.4" y="202.1">TSTG</text>
<text x="101.1" y="202.1">-65 ~ +150</text>
<text x="132.4" y="202.1">-65 ~ +150</text>
<text x="160.6" y="202.1">-65 ~ +150</text>
<text x="185" y="202.1">°C</text>
<text x="23.5" y="267.5">2</text>
</g>
<g font-size="2.7">
<text x="23.5" y="16.8">LM2904,LM358/LM358A,LM258/LM258A</text>
<text x="30" y="50.3">VCC</text>
<text x="52.7" y="59.6">Q5</text>
<text x="65.4" y="59.4">Q6</text>
<text x="134.1" y="59.3">Q12</text>
<text x="148.8" y="60.7">Q17</text>
<text x="161.9" y="68.5">Q19</text>
<text x="169.1" y="83">Q20</text>
<text x="82.9" y="91.7">Q2</text>
<text x="99.6" y="90.6">Q3</text>
<text x="129.4" y="95">C1</text>
<text x="165.3" y="90.7">R1</text>
<text x="56.1" y="97.1">IN(-)</text>
<text x="73" y="99.5">Q1</text>
<text x="106.5" y="96.9">Q4</text>
<text x="151.2" y="96.4">Q18</text>
<text x="173.6" y="105.5">R2</text>
<text x="56.2" y="109.5">IN(+)</text>
<text x="127.2" y="110.6">Q11</text>
<text x="168.6" y="113.9">Q21</text>
<text x="176.9" y="111.1">OUTPUT</text>
<text x="148.6" y="118.1">Q15</text>
<text x="63.4" y="123.9">Q7</text>
<text x="119" y="122.1">Q10</text>
<text x="85.6" y="129.5">Q8</text>
<text x="97.5" y="129.7">Q9</text>
<text x="130.9" y="126.5">Q13</text>
<text x="143.9" y="129">Q14</text>
<text x="155.3" y="130">Q16</text>
<text x="27.9" y="139.4">GND</text>
</g>
</svg>
